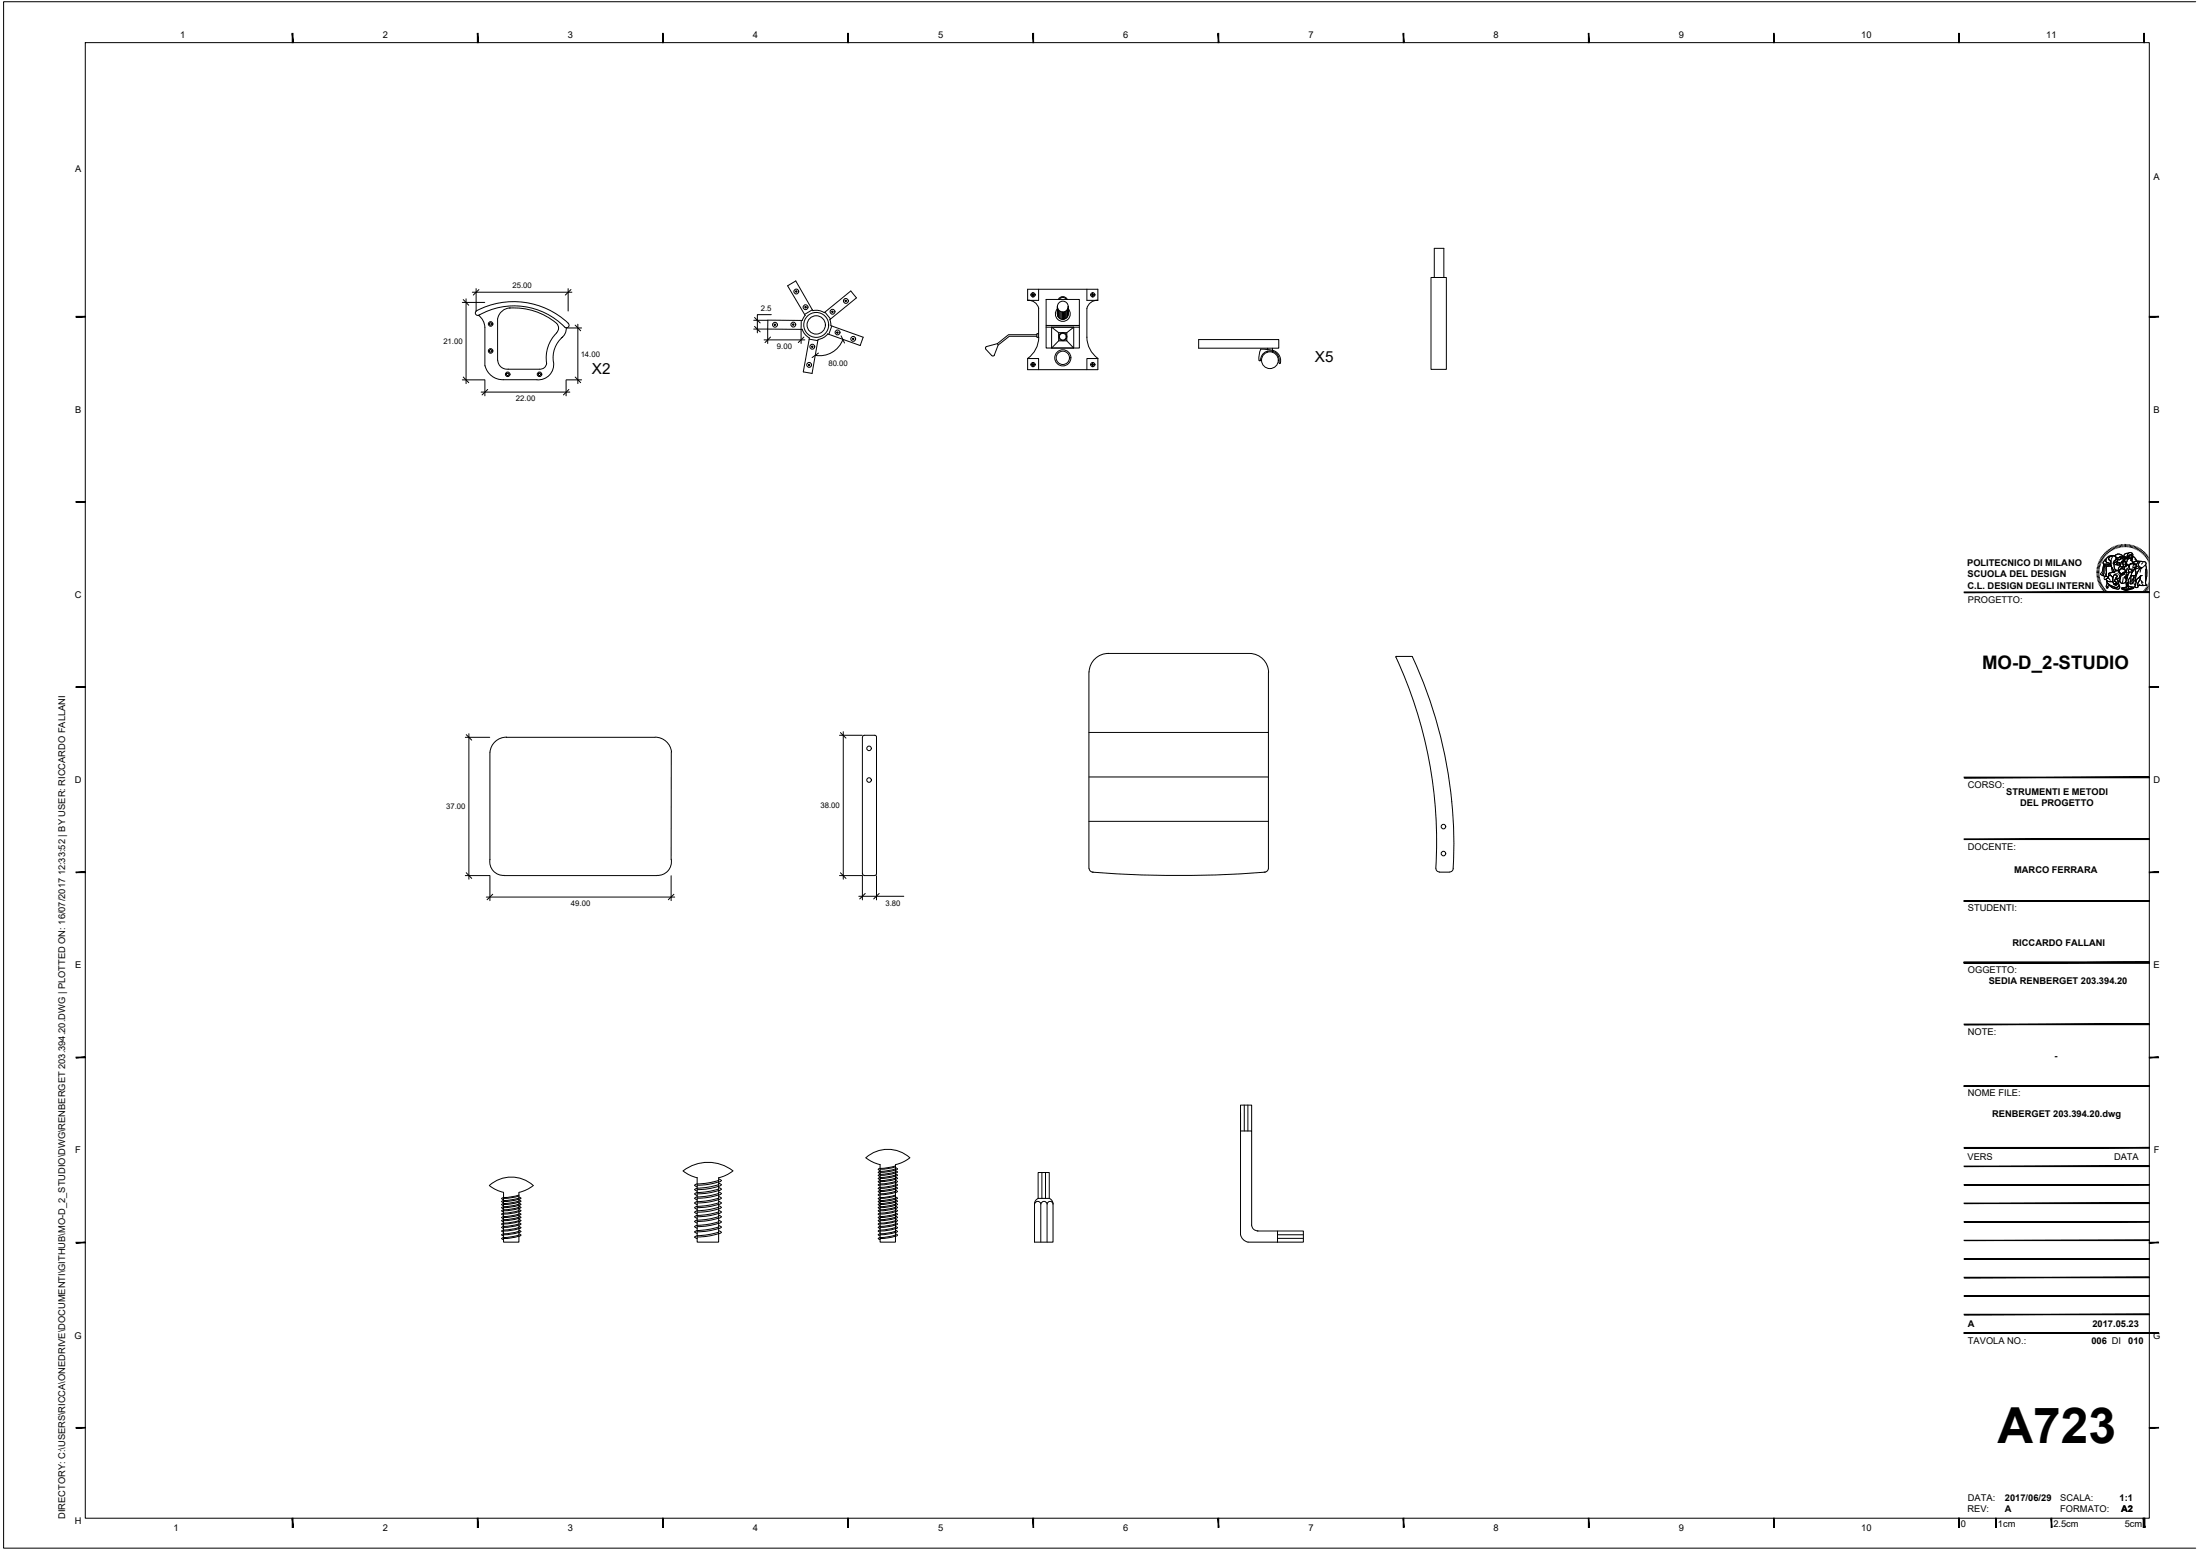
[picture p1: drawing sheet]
<svg xmlns="http://www.w3.org/2000/svg" width="594mm" height="420mm" viewBox="0 0 594 420" stroke-linecap="round" stroke-linejoin="round" font-family="sans-serif">
<!-- layer: dettagli -->
<g fill="none" stroke="#000" stroke-width=".27">
<path d="M214.9 78.6l.2-.1 .1 .3-.2 .2zM278.4 79.7h.5v.5M278.9 79v.6h-.5M279 79v.6h.5M279.5 79.7h-.5v.5M280.5 78.1v3h-3M293.5 78.1v3h3v-3h-19v3h.3M294.5 79.7h.5v.5M295 79v.6h-.5M295.1 79v.6h.6M295.7 79.7h-.6v.5M386.4 74.9h4.2v24.8h-4.2z"/>
<path d="M387.3 74.9v-7.8h2.6v7.8M129.2 85.2l1.2 1.4 .5 1.8M129.3 85.2a19.2 19.2 0 0 1 23.2 3.1M129.5 85a.68 .68 0 0 1-1-.1 .68 .68 0 0 1 .1-.9 21.4 21.4 0 0 1 25 3.5 .7 .7 0 0 1-.2 .9 .7 .7 0 0 1-.9-.1M130.9 88.4v10.4M131 98.7a4.9 4.9 0 0 0 4.9 3.8M132.2 87.3l.3-.2 .3 .2v.3l-.3 .2-.3-.2zM132.2 94.6l.3-.2 .3 .2v.3l-.3 .2-.3-.2zM134.4 86.1v11.2M134.4 97.3a2.52 2.52 0 0 0 2.8 2.4M137.2 99.7h8.4M137.5 83.2a18 18 0 0 1 12.8 4.1"/>
<path d="M137.8 83.1a3.6 3.6 0 0 0-3.4 3M150.3 87.3a1.76 1.76 0 0 1 0 2.6M150.3 89.9a9.9 9.9 0 0 0-2.8 8.5l-.3 .7-.5 .4-1 .2M152 91a7.6 7.6 0 0 0-2.5 7.4 4.2 4.2 0 0 1-4.5 4.2l-9.1-.1M152.9 88.5l-.3 1.6-1 1.2M209.1 87.6l.2-.1 .1 .3-.2 .1zM214 87.5l.2-.1 .2 .4-.2 .1zM216.4 86.5l-.1 2.4M216.7 86.5l-9.4-.1v2.5h9.3l.8 1.4 1.2 .9M217.4 82.8l.4 .1-.1 .2-.2 .1zM217.4 85.1l-.8 1.4M218.4 98.5l.1-.2 .2 .4-.2 .1z"/>
<path d="M218.5 91.6l2.4 .4M218.6 91.3l-1.7 9.1 2.4 .4 1.6-9.1M219.2 93.5l.2-.1 .1 .4-.2 .1zM219.4 83.7l-2.1 1.2M219.5 83.9l-4.6-8-2.2 1.3 4.7 8M219.5 83.9l1.6-.1 1.5 .6M222.5 84.5l7.2-5.9 1.6 1.8-7.2 5.9M222.8 84.3l1.5 1.8M223.5 90.1l-1.1 1.1-1.5 .5M224.1 86.3l.3 1.6 8.7 3.2-.8 2.2-8.8-3.1M224.6 88l-.8 2.3M224.7 84.1l.1-.1 .2 .3-.3 .2z"/>
<path d="M226 89.7l.2-.1 .1 .3-.2 .1zM228.2 81.2l.2-.2 .2 .4-.3 .1zM230.3 91.4l.1-.1 .1 .4-.3-.1zM266.1 94.2l1.8 1.9h.5l.1-.3M266.4 93.6l-.3 .2 .1 .4M269.3 92.8l-3 .8M277.5 81.1a2.9 2.9 0 0 1 3 2.2M278.4 98.5h.5v.5M278.9 97.9v.5h-.5M279 97.9v.5h.5M279.5 98.5h-.5v.5M280 90.8h-7.5l-3 2.4"/>
<path d="M280 90.4h-7.7l-3 2.4 .2 .4-1 2.7M280.5 99.8v-3h-3v3h19v-3h-3v3M280.5 83.3v7.8h-.5v-1h.5M280.5 91.1a7.1 7.1 0 0 1-3 5.7M282.5 80.9h9v13.1h-9zM282.5 88.3h9M282.5 87.9h9M284 88.3h5.9v5.7h-5.9zM284 88.3l1.9 1.5M285.5 82.8v2M285.5 83.4a2.01 2.01 0 0 0 .1 2.8 2.01 2.01 0 0 0 2.8 0 2.01 2.01 0 0 0 .1-2.8M285.6 83.2v2"/>
<path d="M285.6 83.4v2M285.7 83.6v2M285.8 80.8a1.33 1.33 0 0 1 2.4 0M285.8 83.7v2M285.9 89.8h2.2v2.2h-2.2zM285.9 92l-1.9 2M286 83.9v2M286.1 80.8a1.12 1.12 0 0 1 1.8 0M286.3 84.1v2M286.5 84.2v2M286.8 84.2v2M287 84.3v2v-2v.5"/>
<path d="M287.2 84.2v2M287.4 84.2v2M287.7 84.1v2M287.9 83.9v2M288.1 92l1.8 2M288.1 83.7v2M288.2 83.6v2M288.3 83.4v2M288.4 83.2v2M288.5 82.8v2a1.46 1.46 0 0 1-1.5 1.4 1.46 1.46 0 0 1-1.5-1.4M289.9 88.3l-1.8 1.5M294.5 98.5h.5v.5"/>
<path d="M295 97.9v.5h-.5M295.1 97.9v.5h.6M295.7 98.5h-.6v.5M296.5 81.1a2.9 2.9 0 0 0-3 2.2v7.8a7.1 7.1 0 0 0 3 5.7M323.7 91.7h21.6v2.3h-21.6zM340.4 97.3l-.2 .2-.2-.2M342.3 94v.4M342.3 94.8v.3M343.6 94.6a2.63 2.63 0 0 1 2 3.6l-.2-.2a2.56 2.56 0 0 0-2-3.2 2.56 2.56 0 0 0-3 2.4M343.6 94.6l-3.1-.3-.5 1.4v1.6M343.6 94v.6M343.6 94.9v.2"/>
<path d="M136.8 101l.3-.3 .3 .3v.3l-.3 .2-.3-.2zM145.4 101l.3-.3 .3 .3v.3l-.3 .2-.3-.2zM299.1 176.4h38.3M299.4 176.4a5.2 5.2 0 0 0-5.3 5.1l-.1 53M337.5 176.4a5.2 5.2 0 0 1 5.1 5.3M377 177.2h4.3M377 177.2l-.1 .1a119.8 119.8 0 0 1 10.9 57.4l.2 .5 .7 .3 3-.1 .6-.5a117.7 117.7 0 0 0-11-57.6M136.7 199.1h40.2M136.8 199.1a4.5 4.5 0 0 0-4.5 4M176.9 199.1a4.5 4.5 0 0 1 4.4 4M236.2 198.5h-2.8l-.4 .2-.1 .4v36.9M236.2 198.5l.4 .2 .1 .4v36.9"/>
<path d="M294 197.8h48.5M342.5 181.6v52.9M132.3 203.1v29M181.3 203l-.1 29.1M294 209.8h48.5M132.3 232.1a3.7 3.7 0 0 0 3.9 4.3M136.2 236.4h41.2M181.3 232.1a3.7 3.7 0 0 1-3.9 4.3M232.9 235.8l.1 .4 .4 .2h2.8M236.7 235.9l-.1 .3-.4 .2M294 221.8h48.5M294.1 234.5l.5 .8 .6 .2"/>
<path d="M294.9 235.5a301.3 301.3 0 0 0 46.8 0M342.5 234.5l-.2 .6-.9 .4M336 298.4v7M337 298.4v7M184.5 316.2l2.1 1.3 1.7 .5v17.4h5.8v-17.4l1.7-.5 2.1-1.3M184.5 316.2a11 11 0 0 1 13.4 0M194.1 319.1a18.2 18.2 0 0 1-5.8 .9M194.1 318.7a22.2 22.2 0 0 1-6.1 1l-.4 .4M194.1 319.9a20.6 20.6 0 0 1-5.8 .9l-.7 .5M194.1 318.4l.7 .4M194.1 319.5l.7 .4M194.8 318.8l-.7 .3"/>
<path d="M194.8 319.9l-.7 .4M237.2 315.8l.5 .3M237.7 315.5l-.5 .2M237.7 316.3l-.5 .3 .5 .3M237.7 318.8l-.5 .3 .5 .3M241.8 314.5v20.9h-4.1v-20.9l-1.8-.6-2.1-1.3a8.8 8.8 0 0 1 11.9 0l-1.6 1-2.2 .9M241.8 315.1l-2.3 .5-1.8 .1M241.8 316.2l.6 .3-.4 .2-1.9 .5-2.4 .2M241.8 317l.6 .3-.4 .3-1.9 .4-2.4 .2M241.8 317.9l.6 .3-.4 .2-1.9 .5-2.4 .2M241.8 318.7l.6 .4-.4 .2-1.9 .4-2.4 .3M241.8 315.3l.6 .3"/>
<path d="M241.8 319.6l.6 .3M241.8 314.8l-2.3 .6-1.8 .1M241.8 315.6l-2.3 .6-1.8 .1M241.8 316.4l-2.3 .6-2 .1-.3 .3 .5 .3M241.8 317.3l-2.3 .5-2 .2-.3 .2 .5 .3M241.8 318.1l-2.3 .6-1.8 .1M241.8 319l-2.3 .5-2 .2-.3 .3 .5 .3M241.8 319.9l-2.3 .6-1.8 .1M242.4 315.7l-.4 .2-1.9 .5-2.4 .2M242.4 320l-.4 .2-1.9 .5-2.4 .2M281.3 316.6v7M282.3 316.6v7"/>
<path d="M335 300.4v33l.7 1.3 1.3 .7h8M338 305.4v-7h-3v7h3v25.4M136 322l-2.3-.9-1.6-1a8.9 8.9 0 0 1 11.9 0l-1.5 1-2.3 .9M136 322v13.4h4.1v-13.4M136 323.4l-.5 .3 .5 .3M136 324.2l-.5 .3 .5 .3M136 325l-.5 .3 .5 .3M136 325.8l-.5 .3 .5 .3M136 326.7l-.5 .3 .5 .3M136 327.6l-.5 .2 .5 .4M136 328.5l-.5 .3 .5 .3M136 329.4l-.5 .2 .5 .3"/>
<path d="M136 330.2l-.5 .3 .5 .4M136 331.2l-.5 .2 .5 .3M136 332.1l-.5 .3 .5 .3M136 333.2l-.5 .2 .5 .3M136 334.2l-.5 .2 .5 .4M140.1 322.9l-2.3 .6-1.8 .1M140.1 323.8l-2.3 .5-1.8 .1M140.1 326.3l-2.3 .5-1.8 .1M140.1 324.9l.6 .3-.3 .2-2 .5-2.4 .2M140.1 326.6l.6 .3-.3 .3-2 .4-2.4 .2M140.1 327.5l.6 .4-.3 .2-2 .5-2.4 .2M140.1 328.4l.6 .3-.3 .2-2 .5-2.4 .2"/>
<path d="M140.1 329.3l.6 .3-.3 .2-2 .5-2.4 .2M140.1 331.2l.6 .3-.3 .2-2 .5-2.4 .2M140.1 323.2l.6 .3-.5 .3M140.1 324l.6 .3M140.1 325.7l.6 .3-.5 .3M140.1 330.2l.6 .3M140.1 332.2l.6 .3-.3 .3-2 .4-2.4 .2M140.1 333.2l.6 .3M140.2 322.7l-1.8 .4-2.4 .3M140.2 323.5l-1.8 .4-2.4 .3M140.2 324.3l-1.8 .4-2.4 .3M140.2 325.1l-1.8 .5-2.4 .2"/>
<path d="M140.2 326l-1.8 .4-2.4 .3M140.2 326.9l-1.8 .4-2.4 .3M140.2 327.8l-1.8 .5-2.4 .2M140.2 328.7l-1.8 .4-2.4 .3M140.2 329.6l-1.8 .4-2.4 .3M140.2 330.5l-1.8 .4-2.4 .3M140.2 331.5l-1.8 .4-2.4 .2M140.2 332.5l-1.8 .4-2.4 .3M140.2 333.5l-1.8 .4-2.4 .3M140.7 324.3l-.3 .3-2 .4-2.4 .2M140.7 330.5l-.3 .3-2 .4-2.4 .2M140.7 333.5l-.3 .3-2 .4-2.4 .2"/>
<path d="M187.6 320.1l.7 .4M187.6 321.2l.7 .4M187.6 322.4l.7 .4M187.6 323.6l.7 .4M187.6 324.8l.7 .5M187.6 326.1l.7 .4M187.6 327.3l.7 .5M187.6 328.6l.7 .4M187.6 329.8l.7 .5M187.6 331.2l.7 .5M187.6 332.6l.7 .5M187.6 334l.7 .5"/>
<path d="M188.3 324.5l-.7 .3M188.3 327l-.7 .3M188.3 329.5l-.7 .3M188.3 332.3l-.7 .4M194.1 320.3a18.2 18.2 0 0 1-5.8 .9M194.1 322.6a18.2 18.2 0 0 1-5.8 1M194.1 327.6a18.2 18.2 0 0 1-5.8 .9M194.1 321.1a22.2 22.2 0 0 1-6.1 1l-.4 .3M194.1 322.2a22.2 22.2 0 0 1-6.1 1l-.4 .4M194.1 323.5a20.6 20.6 0 0 1-5.8 1M194.1 324.8a22.2 22.2 0 0 1-6.1 1l-.4 .3M194.1 326a20.6 20.6 0 0 1-5.8 .9"/>
<path d="M194.1 327.2a22.2 22.2 0 0 1-6.1 1l-.4 .4M194.1 328.5a20.6 20.6 0 0 1-5.8 1M194.1 329.9a22.2 22.2 0 0 1-6.1 1l-.4 .3M194.1 331.3a20.6 20.6 0 0 1-5.8 1M194.1 332.7a20.6 20.6 0 0 1-5.8 1l-.7 .4M194.1 320.7l.7 .4M194.1 321.9l.7 .4M194.1 323.1l.7 .4M194.1 324.4l.7 .4M194.1 325.6l.7 .4M194.1 326.9l.7 .4M194.1 328.1l.7 .5"/>
<path d="M194.1 329.5l.7 .5M194.1 330.9l.7 .5M194.1 332.3l.7 .5M194.8 321.1a12.7 12.7 0 0 1-5 1.2l-1.5 .1M194.8 323.5a13.8 13.8 0 0 1-6.5 1.3M194.8 324.8a12.7 12.7 0 0 1-5 1.2l-1.5 .1M194.8 326a13.8 13.8 0 0 1-6.5 1.3M194.8 328.6a12.7 12.7 0 0 1-5 1.2h-1.5M194.8 330a12.7 12.7 0 0 1-5 1.2h-1.5M194.8 322.3l-.7 .4M194.8 327.3l-.7 .4M194.8 331.4a12.7 12.7 0 0 1-5 1.2h-1.5"/>
<path d="M194.8 332.8a12.7 12.7 0 0 1-5 1.2h-1.5M237.2 322.7l.5 .3M237.7 320.6l-.5 .3 .5 .3M241.8 322.9l-2.3 .6-1.8 .1M241.8 323.8l-2.3 .5-1.8 .1M241.8 326.3l-2.3 .5-1.8 .1M241.8 322l-2.3 .5-1.8 .1M241.8 324.9l.6 .3-.4 .2-1.9 .5-2.4 .2M241.8 326.6l.6 .3-.4 .3-1.9 .4-2.4 .2M241.8 327.5l.6 .4-.4 .2-1.9 .5-2.4 .2M241.8 328.4l.6 .3-.4 .2-1.9 .5-2.4 .2M241.8 329.3l.6 .3-.4 .2-1.9 .5-2.4 .2"/>
<path d="M241.8 331.2l.6 .3-.4 .2-1.9 .5-2.4 .2M241.8 323.2l.6 .3-.6 .3M241.8 324l.6 .3M241.8 325.7l.6 .3-.6 .3M241.8 330.2l.6 .3M241.8 332.2l.6 .3-.4 .3-1.9 .4-2.4 .2M241.8 333.2l.6 .3M241.8 320.5l.6 .3-.4 .3-1.9 .4-2.4 .2M241.8 321.4l.6 .3-.6 .3M241.8 322.7l-2.3 .5-2 .2-.3 .3 .5 .3M241.8 323.5l-2.3 .5-2 .2-.3 .3 .5 .3M241.8 324.3l-2.3 .5-2 .2-.3 .3 .5 .3"/>
<path d="M241.8 325.1l-2.3 .6-2 .2-.3 .2 .5 .3M241.8 326l-2.3 .5-2 .2-.3 .3 .5 .3M241.8 326.9l-2.3 .5-2 .2-.3 .2 .5 .4M241.8 327.8l-2.3 .6-2 .1-.3 .3 .5 .3M241.8 328.7l-2.3 .5-2 .2-.3 .2 .5 .3M241.8 329.6l-1.7 .4-2.8 .4-.1 .1 .5 .4M241.8 330.5l-2.3 .5-2 .2-.3 .2 .5 .3M241.8 331.5l-2.3 .5-2 .2-.3 .2 .5 .3M241.8 332.5l-2.3 .5-2 .2-.3 .2 .5 .3M241.8 333.5l-2.3 .5-2 .2-.3 .2 .5 .4M241.8 320.8l-2.3 .5-2 .2-.3 .2 .5 .4M241.8 321.7l-2.3 .5-2 .2-.3 .2"/>
<path d="M242.4 324.3l-.4 .3-1.9 .4-2.4 .2M242.4 330.5l-.4 .3-1.9 .4-2.4 .2M242.4 333.5l-.4 .3-1.9 .4-2.4 .2M279.4 325.1a.87 .87 0 0 1 .8-.7 .87 .87 0 0 1 .9 .7M280.3 323.6v-7h3v7M280.3 323.6h3M280.4 323.6l-.9 .8-.1 .7v10.3h5v-10.3l-.2-.7-.9-.8M281.1 325.1v10.3M281.1 325.1a.87 .87 0 0 1 .8-.7 .87 .87 0 0 1 .9 .7M284.4 325.1a.83 .83 0 0 0-.8-.7 .83 .83 0 0 0-.8 .7l-.1 10.3M338 330.8a1.63 1.63 0 0 0 1.7 1.6M339.5 332.4h5.5v3"/>
<path d="M345 332.4h7v3h-7M345 333.4h7M345 334.4h7"/>
<circle cx="215" cy="78.7" r=".66"/>
<circle cx="279" cy="79.6" r=".57"/>
<circle cx="295.1" cy="79.6" r=".57"/>
<circle cx="132.5" cy="87.5" r=".61"/>
<circle cx="132.5" cy="94.8" r=".61"/>
<circle cx="209.3" cy="87.7" r=".66"/>
<circle cx="214.2" cy="87.7" r=".66"/>
<circle cx="217.5" cy="83" r=".66"/>
<circle cx="218.5" cy="98.5" r=".66"/>
<circle cx="219.4" cy="93.6" r=".66"/>
<circle cx="220.4" cy="87.7" r="3.4"/>
<circle cx="220.4" cy="87.7" r="2.48"/>
<circle cx="224.8" cy="84.2" r=".66"/>
<circle cx="226.2" cy="89.8" r=".66"/>
<circle cx="228.4" cy="81.3" r=".66"/>
<circle cx="230.4" cy="91.5" r=".66"/>
<circle cx="279" cy="98.4" r=".57"/>
<circle cx="287" cy="96.6" r="2.18"/>
<circle cx="287" cy="96.6" r="1.8"/>
<circle cx="287" cy="82.8" r="1.46"/>
<circle cx="287" cy="90.9" r="1.08"/>
<circle cx="287" cy="90.9" r=".91"/>
<circle cx="295.1" cy="98.4" r=".57"/>
<circle cx="342.9" cy="97.3" r="2.27"/>
<circle cx="137.1" cy="101.1" r=".61"/>
<circle cx="145.7" cy="101.1" r=".61"/>
<circle cx="234.7" cy="202.1" r=".61"/>
<circle cx="234.7" cy="210.6" r=".61"/>
<circle cx="389.8" cy="230.5" r=".61"/>
<circle cx="389.8" cy="223.2" r=".61"/>
</g>
<!-- layer: quote -->
<g fill="none" stroke="#000" stroke-width=".27">
<path d="M592.9 .5h-591.9v417.5h591.9M127.6 78.9h26.8M128.6 77.9v6.1M153.4 77.9v6.1M124.8 81.7h6.1M125.9 80.7v22.9M153 88.6h4.1M156 87.5v16.1M203.5 88.9h3.8M203.5 86.5h3.8M206.3 91.8h11M207.3 88.9v3.9"/>
<path d="M208.3 85h-3.8v4.9M216.3 89v3.8M227.6 91.6a6.7 6.7 0 0 1-7.4 4.3M124.8 102.6h6.1M129.9 105.9h24M130.9 102.6v4.3M152.9 102.6v4.3M153 102.6h4.1M125.6 199.1h6.6M126.6 198.1v39.3M226.7 198.5h6.1M227.7 197.6v39.8"/>
<path d="M125.6 236.4h6.6M132.3 236.5v6.7M181.2 236.5v6.7M226.7 236.4h6.1M232.9 236.5v6.5M236.7 236.5v6.5M131.3 242.2h50.9M231.9 242h12.2"/>
</g>
<!-- layer: 0 -->
<g fill="none" stroke="#000" stroke-width=".27">
<path d="M129.3 78.2l-1.5 1.5M154.2 78.2l-1.5 1.5M125.1 80.9l1.5 1.5M155.3 87.8l1.5 1.5M203.8 88.1l1.5 1.5M203.8 85.7l1.5 1.5M208.1 91l-1.5 1.5M217.1 91l-1.5 1.5M221 95.3l-1.7 1.3M227.1 90.7l.9 1.9M125.1 101.8l1.5 1.5M131.7 105.2l-1.5 1.4"/>
<path d="M153.6 105.2l-1.5 1.4M155.3 101.8l1.5 1.5M125.9 198.4l1.5 1.5M226.9 197.8l1.5 1.5M125.9 235.7l1.5 1.5M226.9 235.7l1.5 1.5M133.1 241.5l-1.6 1.5M182 241.5l-1.5 1.5M233.6 241.3l-1.4 1.4M237.4 241.3l-1.5 1.4"/>
</g>
<!-- layer: G-ANNO-LOGO -->
<g fill="none" stroke="#000" stroke-width=".27">
<path d="M566.2 154.3h.6M566.2 154.6h.6M566.2 153.9l.7 .1M566.3 153.5l.6 .1M566.3 153.2l.7 .1M566.4 152.9l.7 .1M566.5 152.5l.6 .2M566.6 152.1l.6 .3M566.7 151.8l.7 .3M566.8 151.5l.7 .3M566.8 154.9l-.6 .1M566.9 155.3h-.7"/>
<path d="M566.9 155.6l-.6 .1M567 155.9l-.7 .1M567 151.2l.6 .3M567 156.3l-.6 .1M567.1 156.5l-.6 .2M567.2 150.9l.6 .3M567.2 156.8l-.7 .3M567.3 157.2l-.6 .2M567.4 150.5l.5 .4M567.4 157.5l-.6 .2M567.6 150.2l.5 .5M567.6 157.8l-.6 .3"/>
<path d="M567.7 158l-.6 .4M567.8 150l.5 .4M567.9 158.3l-.6 .4M568 149.7l.5 .4M568 152.3l1 .1a.61 .61 0 0 0 1-.2l.1 .6h-.4a1.55 1.55 0 0 1-1.7-.4zM568.1 152.2v.5M568.1 158.6l-.6 .4M568.2 152.7l-.2 .5-.1 1.4-.4 .7 .4 .1M568.2 149.4l.5 .5M568.3 158.9l-.6 .4M568.3 151.3l.4-.3v.3a.81 .81 0 0 0 .9 .8l.2 .2a.77 .77 0 0 1-1.1 0l-.5 .1a.52 .52 0 0 1-.3-.5 .52 .52 0 0 1 .3-.5zM568.5 149.2l.5 .4"/>
<path d="M568.5 159.1l-.6 .5M568.5 152.8l.5 .1-.3 .4v2.4l-.8-.3 .3-.9a1.76 1.76 0 0 1 .3-1.7zM568.5 152.8v.1a2.12 2.12 0 0 0-.3 2l-.1 .1a.43 .43 0 0 0 0 .6 .43 .43 0 0 0 .5 .1M568.7 151h-.1a.74 .74 0 0 0-.6 .6 .74 .74 0 0 0 .3 .8h.7a.54 .54 0 0 0 .9-.2M568.7 159.4l-.5 .4M568.7 150.8l.4-.3a1.8 1.8 0 0 1 1.6-.4h-.2a.96 .96 0 0 0-1.1 .9l.3 .4h.3v.8l-.4-.1a.8 .8 0 0 1-.9-.8zM568.7 156.4v.1a1.3 1.3 0 0 0 1.8 .4M568.7 148.9l.5 .5M568.9 156.7l.7 .4 .9-.2 .1 .5 .3 .2v.3l.2-.2 .3 .3-.2-.5 .4 .4-.2-.4 .4 .1-.8-.6 .3-.7a.61 .61 0 0 1 .6 .7l.2 .4a.88 .88 0 0 1-.3 1.2 .88 .88 0 0 1-1.2-.2l-.7-.3-.9-.7zM568.9 156.8l.1 .9a.62 .62 0 0 0-.3 .6 .62 .62 0 0 0 .5 .5l-.1-.5 .4-.2 .3 .1a2.34 2.34 0 0 0 2.5 .7l.1-.5-.2-.4M568.9 152.9l1.2-.1 .1 .3a1.21 1.21 0 0 1 .4 1.3l-.3 .2a.62 .62 0 0 0-.7 .1 .62 .62 0 0 0-.2 .6l.2 .1-.4 .5-.4-.2-.1-.5 .1-.7-.1-1.2zM568.9 152.9l-.2 .4v2.3"/>
<path d="M568.9 159.6l-.5 .5M569 157.4l1.6 1a1.01 1.01 0 0 0 1.6-.4 .64 .64 0 0 1 .1 1 .64 .64 0 0 1-1 0l-.9-.3-.8-.6-.5 .3 .1 .3a.41 .41 0 0 1-.5-.2 .41 .41 0 0 1 .1-.5zM569 148.7l.4 .5M569 157.4l.9 .7 1.7 .7M569.1 159.8l-.4 .5M569.2 155.9a.49 .49 0 0 0-.7-.2 .49 .49 0 0 0 0 .8 .73 .73 0 0 1 .7-.4 .73 .73 0 0 1 .6 .6h.1M569.3 148.5l.4 .5M569.4 154.9l1.2-.5 .3 .2 .3-.5h.2a.98 .98 0 0 1 1.2 .8 1.02 1.02 0 0 1-.2 1 1.02 1.02 0 0 1-1.1 .3l.2-.3a.44 .44 0 0 0 0-.7 .44 .44 0 0 0-.7 .1l-.3 .6-.7-.7-.4 .1zM569.4 155.5l.5-.2a1.21 1.21 0 0 1 .6 1.6 1.18 1.18 0 0 1-1.8-.6l.7-.2-.1-.3zM569.6 148.3l.3 .5M569.8 150.3l.4-.1a.77 .77 0 0 1 1.2 .2 .77 .77 0 0 1-.5 1.1l-.2 .6 .2 1.2 .3 .5 .4 .3-.5 .2a.3 .3 0 0 1-.5 .1 .3 .3 0 0 1 .1-.5l-.6-1.1-.1-1.3a.63 .63 0 0 1-.6-.5 .63 .63 0 0 1 .4-.7zM569.8 155.2l.7 .7"/>
<path d="M569.8 155.3l-.5 .4 .1 .4M569.9 148.1l.3 .6M570.1 152.8l-1.9-.1a.5 .5 0 0 0-.4 .8l-.1 .7-.5 .8 .3 .3M570.2 153.2l.2 1.3M570.2 147.9l.3 .6M570.4 150.4l-.4 1 .2 1.7a1.21 1.21 0 0 1 .4 1.3l.3 .2 .3-.5h.4l-.5-.4-.2-.9a1.51 1.51 0 0 1 .5-1.9 .99 .99 0 0 0-1.4-.8l-.4 .1a1.05 1.05 0 0 0-.7 1.7l1.1 .3M570.5 147.7l.3 .6M570.6 154.4l-.3 .2a.62 .62 0 0 0-.7 .1 .62 .62 0 0 0-.2 .6l.2 .1M570.7 150.1h-.2a.96 .96 0 0 0-1.1 .9l.3 .4h.3M570.8 155.3a.48 .48 0 0 1 .8 0 .48 .48 0 0 1-.2 .7l-.4 1 .8 .6-.4-.1 .2 .4-.4-.4 .1 .5-.2-.3-.2 .2v-.3l-.3-.4-.1-1zM570.8 155.3a.51 .51 0 0 1 .9 .1v.3l-.3 .2-.4 1 .8 .7-.4-.1 .2 .4-.4-.4 .1 .5-.2-.3-.2 .2v-.3l-.3-.4-.1-1zM570.8 147.6l.3 .6"/>
<path d="M570.9 151.9l1-.2 .1 .2-.4 .2 .2 .4a.64 .64 0 0 1-.9-.6zM570.9 151.4l1-.4-.2 .6-1 .5zM571 151.9a.58 .58 0 0 0 .8 .6M571.1 150.2l.1-.3a1.22 1.22 0 0 1 2 .3l-.2 .3a.7 .7 0 0 0-1 .2l-.6-.2M571.2 147.4l.2 .7M571.2 149.9l.6-.3h.6l.6 .4a.24 .24 0 0 1 .2 .4 .24 .24 0 0 1-.4 0l-.2-.2-.5 .5h-.3a.56 .56 0 0 1-.6-.8zM571.4 150.5l.7 .2 .5-.5 .3 .2-.2 .6-.4 .2-.4-.2-.6 .2zM571.5 147.4l.2 .6M571.6 152.1l.2-.2 .8 .1-.3 .1a.38 .38 0 0 1-.4 .5 .38 .38 0 0 1-.3-.5zM571.6 154.1a1.6 1.6 0 0 1 1.1 1.2l-.1 .5-.3 .2M571.7 156.4l.4 1a.82 .82 0 0 1 0 .9 .82 .82 0 0 1-.9 .3M571.8 151.6l.2 .3"/>
<path d="M571.8 154.9l-.8 .2M571.8 151.4l-.1 .2-1 .5M571.8 147.2l.2 .7M571.9 151l-.4 .6M572.1 151.9a.32 .32 0 0 0-.4 .3 .32 .32 0 0 0 .4 .4 .32 .32 0 0 0 .2-.5l.3-.1-.7 .1M572.1 155.1a.7 .7 0 0 1 .2 .9 .7 .7 0 0 1-1 .2M572.2 154.3l.1-.3a1.01 1.01 0 0 1 1-.4 1.01 1.01 0 0 1 .7 .9h-.4l-1 .4 .6 .4 .5-.3 .4-.7-.8-.7h-.6l-.5 .7-.2-.1v-.5l.5-.8 .2 .2h1.1l.5-.4v-.3l.6 .2-.1 .4 .3 .5-.3 .6 .2 .5-.4 .6-.5 .2-.1 .4-.3 .1 .3 .3 .2-.1-.1 .4 .2-.2-.2 1.1-1.1 .2-.8-.8 .4-.8 .1-.8M572.2 154l.6-.5 1 .4 .3 .6-.8 .2a.48 .48 0 0 1-.5 .3 .48 .48 0 0 1-.5-.4zM572.2 147.2l.1 .6M572.2 156.9l.8 .7M572.4 151h.1M572.5 150.6l.1 .1"/>
<path d="M572.5 156.3l.1 .9M572.5 152.9l-.4 .6-.1 .7M572.5 147.1l.1 .6M572.6 150.6l-.1 .1M572.6 154.9l1.1-.4a.64 .64 0 0 1-.8 .7zM572.6 155.7l-.2 .9-.4 .5M572.9 150.8l.8-.1a.23 .23 0 0 1 .2 .3 .23 .23 0 0 1-.3 .1zM572.9 151.6l.8-.2 .3 .2 .3 .6a.28 .28 0 0 1 .1 .4 .28 .28 0 0 1-.4 .1v-.7a.47 .47 0 0 0-.6-.5 .47 .47 0 0 0-.1 .8 .48 .48 0 0 1-.1 .8 .48 .48 0 0 1-.7-.4zM572.9 150.5l-.2 .5-.4 .2-.4-.2-.6 .2M572.9 147l.1 .7M573 158.8l2-.5 1.2 .3-2.1 .6zM573 158.8l1.1 .4v.3l-1.1-.4z"/>
<path d="M573.2 151.6l.3-.1 .4 .2 .1 .8a.5 .5 0 0 1-.1 .5 .5 .5 0 0 1-.6 .1zM573.2 147l.1 .7M573.3 156l-.3 1.6 1-.2M573.3 150.6a.39 .39 0 0 1 .6-.3 .39 .39 0 0 1 .1 .6h-.1M573.3 155.1h.1M573.4 150.3h.4l.4 .3v.2l-.3 .1-.1-.3h-.5zM573.4 154.7l.2 .1M573.4 155h.1M573.5 154.8h-.1M573.5 151.8h.1M573.6 151.8l-.2 .1M573.6 147v.7"/>
<path d="M573.7 155.9l.2 .1 .2-.6 .5-.2-.4 1.3v-.4l-.2 .1zM573.7 150.7l-.5-.1-.3 .2h.2a.37 .37 0 0 0 .5 .3 .37 .37 0 0 0 .2-.4l-.1-.1v.2M573.7 153.1v.7M573.8 154.5l-.1 .2a.53 .53 0 0 1-.4 .4 .53 .53 0 0 1-.5-.1l-.1 .1-.7-.5M573.8 151.6l.2 .3-.1 .1M573.9 151.8a.44 .44 0 0 0-.7-.2 .44 .44 0 0 0 .1 .7 .47 .47 0 0 1 0 .7 .47 .47 0 0 1-.7 0 .47 .47 0 0 1 .1-.7 .86 .86 0 0 1 1-.9l.6 1a.24 .24 0 0 1 .1 .3 .24 .24 0 0 1-.3 .1 .24 .24 0 0 1-.1-.3M574 147v.7M574 152.1l-.2 .1M574 151.9l.1 .3a.38 .38 0 0 1-.3 .4 .38 .38 0 0 1-.4-.2h-.1M574 152.8l-.3 .3h-.4M574.1 159.2l2.1-.6v.3l-2.1 .6zM574.1 159.2v.3"/>
<path d="M574.2 150.8l.1-.1 .1 .3-.2 1M574.2 155.3h.1M574.2 156v.5l.1-.2M574.3 150.4l.1 .4M574.3 152.4l-.1-.5 .2-.9-.4-.5a.52 .52 0 0 1-.5-.6 .52 .52 0 0 1 .7-.4l.5-.1-.3 .7 .1 .9 .3-.5a.38 .38 0 0 0 .3 .4 .38 .38 0 0 0 .4-.2l-.1 .6h.2a.47 .47 0 0 1 .3 .5 .47 .47 0 0 1-.5 .4l-.5 .4M574.3 147v.7M574.4 155.7l-.1 .2-.1-.2M574.4 153.4l-.2 1.3M574.4 152.6l.4 .2M574.4 157.4h.2l.2 1.1-.3-.6-.3 .6zM574.5 154.6h-.1a.5 .5 0 0 0-.2 .8M574.6 155.2l-.5 .2-.2 .6-.2-.1 .3 .3 .2-.1"/>
<path d="M574.6 153.5l-.4 .8M574.7 149.4a.8 .8 0 0 0-1.1 .8M574.7 147l-.1 .7M574.8 150.5a.36 .36 0 0 0 .3 .4 .36 .36 0 0 0 .4-.2M574.8 149.3a.76 .76 0 0 1 .8 .1 .76 .76 0 0 1 .3 .8l-.2 .9-.2 .3 .3-1.2-.2-.5-.2 .1a.93 .93 0 0 0-.7 1.2l-.3-.9zM574.9 152.5h.1a1.3 1.3 0 0 1 2 .2v.2a1.23 1.23 0 0 1-1.5 1 1.1 1.1 0 0 1-.6-1.4zM574.9 150.2h.3M575 149.9l.6-.2 .2 .5-.3 .5a.45 .45 0 0 1-.6 0 .45 .45 0 0 1 0-.7zM575 154.5l.8-.1-.4 1.1-.7 1.2v.7h-.3l-.2 .6-.2-1zM575 154.6l-.4 .5-.6 1.9 .2 1-.1 .9 .4-1 .3 .9-.2-1.4-.4 .6M575 150.7h.1M575 153.5l-.2 .5 .1 .6 .9-.2 .5-.6"/>
<path d="M575 147.1l-.1 .6M575.1 150.2v.1M575.1 150.5l.1 .1M575.4 150.4l.2 .1M575.4 147.2l-.2 .6M575.5 155.5l.7-.1-.2 .9a.84 .84 0 0 0-.1 1.2l-.2 .1-.6-.1zM575.5 150.4l-.1 .1M575.6 151.2l.4 .6M575.7 153.7h.1M575.7 152.1l1.1-.5h.8l-.6 .9zM575.7 147.2l-.1 .7M575.8 154.4l-.4 1.1-.7 1.2-.1 .8"/>
<path d="M575.9 153.6l-.3 .1M575.9 150.2l.6 .4 .6 .9-.4 .1a.63 .63 0 0 1-.8 .1 .63 .63 0 0 1-.2-.8zM575.9 150.2l.6 .4 .3 .6M575.9 153.9v.1M576.1 147.3l-.2 .7M576.2 158.6v.3l-2.1 .6-1.1-.4v-.3l1.1 .4 2.1-.6-1.2-.3-2 .5M576.4 153.6l.3-.1v.5a1.3 1.3 0 0 1-.3 1.4l-1 .1 .4-1.1zM576.4 147.4l-.2 .7M576.5 151.1l.5 .4M576.5 153.3l-.1 .4M576.5 152.3l.3 .1 .2 .3M576.6 155.4h-.1a.88 .88 0 0 0-1 .2 .88 .88 0 0 0-.1 1l-.3 .9 .1 .1h.5a.23 .23 0 0 0 .2-.2 .23 .23 0 0 0-.2-.2l.5-1.8"/>
<path d="M576.6 156.8l-.1 .2 .3 .1M576.7 153.5v1.4l-.2 .9a1.69 1.69 0 0 0 .1 2.2M576.7 147.6l-.2 .6M576.9 156.5l1.2-1-.3 1-.6 1.2 .2 .8-.8 .2-.1-.4zM577 152.5a1.07 1.07 0 0 1 1.7-.8 .56 .56 0 0 1 .7 .2 .56 .56 0 0 1-.2 .8 1.18 1.18 0 0 1-2.1 .2l-.1-.2M577 152.7l-.6 .8a.74 .74 0 0 1-1.3 .1 .75 .75 0 0 1 0-1 .75 .75 0 0 1 1.1-.1l-.2 .3a.26 .26 0 0 0-.1 .4 .26 .26 0 0 0 .4 0 .65 .65 0 0 0 .2-.8 .65 .65 0 0 0-.9-.3l-.7 .5v.4M577 154.3v.5M577.1 147.7l-.3 .6M577.4 147.9l-.3 .6M577.5 153.5h-.9M577.5 157.7l.6 .4M577.7 148l-.4 .6"/>
<path d="M577.7 151.6h-.8l-1.2 .5M577.9 156.5l.8 .9M577.9 153.4l-1 1.8-.4 1.7 1.5-1.4 .5-.1M578 151.6l.7 .2a.51 .51 0 0 1 .6 0 .51 .51 0 0 1 .1 .6l.2 .8a9.9 9.9 0 0 1-.2 4.2l.3 .6-2 .1a.4 .4 0 0 1-.6-.2 .4 .4 0 0 1 .3-.5l.7-1.9-1.6 1.4a6 6 0 0 1 1.5-3.4l.4-.2a.94 .94 0 0 1-.9-.7 .94 .94 0 0 1 .5-1zM578 151.6a.92 .92 0 0 0-.5 1 .92 .92 0 0 0 .9 .7M578 148.2l-.4 .6M578.1 155.5l-.3 1-.6 1.2 .2 .8-.8 .2-.1-.4 .5-1.8M578.1 153.5l-.2 1M578.3 156.9l.2 .9 .5 .3M578.3 148.4l-.4 .6M578.4 159.9l.4 .5M578.6 148.6l-.5 .6"/>
<path d="M578.6 152l-.3 .3M578.6 159.7l.5 .5M578.9 148.9l-.5 .5M578.9 159.5l.4 .5M579.1 159.3l.5 .4M579.1 149.1l-.4 .5M579.3 159l.5 .4M579.3 153.6l.1 3.3M579.4 152.5a9.2 9.2 0 0 1 0 5l.3 .5h-2.5M579.4 149.4l-.5 .4M579.5 158.8l.5 .3M579.6 149.6l-.5 .5"/>
<path d="M579.7 158.5l.5 .3M579.8 149.9l-.5 .4M579.8 158.2l.6 .3M580 157.9l.6 .3M580.1 150.2l-.6 .4M580.1 157.6l.7 .3M580.3 150.5l-.6 .3M580.3 157.4l.6 .2M580.4 157l.6 .3M580.4 150.8l-.6 .3M580.5 156.7l.7 .2M580.6 151.1l-.6 .3"/>
<path d="M580.6 156.4l.6 .2M580.6 156.1l.7 .1M580.7 155.8l.7 .1M580.8 151.4l-.6 .3M580.8 155.4l.6 .1M580.8 155.1l.6 .1M580.8 154.9h.7M580.9 151.8l-.6 .2M581 152.1l-.6 .2M581.2 152.4l-.7 .2M581.2 152.8l-.6 .2M581.3 153.1l-.6 .1"/>
<path d="M581.4 153.5l-.7 .1M581.4 153.8l-.6 .1M581.5 154.5l-.7 .1M581.5 154.2h-.7M569.4 160l-.4 .6M569.6 160.2l-.3 .6M569.9 160.4l-.4 .6M570.2 160.6l-.4 .6M570.5 160.8l-.4 .6M570.7 160.9l-.3 .6M571 161l-.2 .7M571.4 161.2l-.3 .6"/>
<path d="M571.7 161.3l-.2 .6M572 161.4l-.2 .6M572.3 161.5l-.2 .6M572.6 161.5l-.1 .7M572.9 161.6v.6M573.2 161.6v.7M573.6 161.6l-.1 .7M573.9 161.6v.7M574.2 161.6l.1 .7M574.5 161.6l.1 .7M574.9 161.5l.1 .7M575.2 161.5l.1 .6"/>
<path d="M575.5 161.4l.2 .7M575.8 161.3l.2 .7M576.1 161.2l.3 .7M576.5 161.1l.2 .7M576.7 161l.3 .6M577 160.9l.3 .6M577.3 160.7l.3 .6M577.6 160.5l.4 .6M577.8 160.4l.5 .5M578.1 160.1l.4 .6"/>
</g>
<!-- layer: G-ANNO-TTLB -->
<g fill="#fff" stroke="#fff" stroke-width=".27">
<path d="M555.4 159.9l30.7 4.4-5.7-4.4zM555.4 159.9l30.7 4.4h-30.7z"/>
<path d="M580.4 145.4h5.7l-5.7 14.5zM586.1 145.4l-5.7 14.5 5.7 4.4z"/>
</g>
<path d="M555.4 159.9h25v-14.5h5.7v18.9h-30.7z" fill="none" stroke="#fff" stroke-width=".27"/>
<g fill="#000" stroke="#000" stroke-width=".27">
<path d="M78.9 9l.2 2.5v-2.5zM78.9 9l.2 2.5h-.2z"/>
<path d="M128.9 9l.2 2.5v-2.5zM128.9 9l.2 2.5h-.2z"/>
<path d="M178.9 9l.2 2.5v-2.5zM178.9 9l.2 2.5h-.2z"/>
<path d="M228.9 9l.2 2.5v-2.5zM228.9 9l.2 2.5h-.2z"/>
<path d="M278.9 9l.2 2.5v-2.5zM278.9 9l.2 2.5h-.2z"/>
<path d="M328.9 9l.2 2.5v-2.5zM328.9 9l.2 2.5h-.2z"/>
<path d="M378.9 9l.2 2.5v-2.5zM378.9 9l.2 2.5h-.2z"/>
<path d="M428.9 9l.2 2.5v-2.5zM428.9 9l.2 2.5h-.2z"/>
<path d="M478.9 9l.2 2.5v-2.5zM478.9 9l.2 2.5h-.2z"/>
<path d="M528.9 9l.2 2.5v-2.5zM528.9 9l.2 2.5h-.2z"/>
<path d="M578.9 9l.2 2.5v-2.5zM578.9 9l.2 2.5h-.2z"/>
<path d="M20.5 85.6h2.5v-.2zM20.5 85.4h2.5l-2.5 .2z"/>
<path d="M580.4 85.6h2.5v-.2zM580.4 85.4h2.5l-2.5 .2z"/>
<path d="M20.5 135.6h2.5v-.2zM20.5 135.4h2.5l-2.5 .2z"/>
<path d="M580.4 135.6h2.5v-.2zM580.4 135.4h2.5l-2.5 .2z"/>
<path d="M530.4 160h50v-.1zM530.4 159.9h50l-50 .1z"/>
<path d="M20.5 185.6h2.5v-.2zM20.5 185.4h2.5l-2.5 .2z"/>
<path d="M580.4 185.6h2.5v-.2zM580.4 185.4h2.5l-2.5 .2z"/>
<path d="M530.4 210h50v-.2zM530.4 209.8h50l-50 .2z"/>
<path d="M20.5 235.6h2.5v-.1zM20.5 235.5h2.5l-2.5 .1z"/>
<path d="M530.4 226.7h50v-.2zM530.4 226.5h50l-50 .2z"/>
<path d="M580.4 235.6h2.5v-.1zM580.4 235.5h2.5l-2.5 .1z"/>
<path d="M530.4 243.2v.2l50-.2zM530.4 243.4l50-.2v.2z"/>
<path d="M530.4 259.8v.2l50-.2zM530.4 260l50-.2v.2z"/>
<path d="M530.4 259.8v.2l50-.2zM530.4 260l50-.2v.2z"/>
<path d="M530.4 259.8v.2l50-.2zM530.4 260l50-.2v.2z"/>
<path d="M530.4 259.8v.2l50-.2zM530.4 260l50-.2v.2z"/>
<path d="M530.4 243.4h50v-.2zM530.4 243.2h50l-50 .2z"/>
<path d="M530.4 276.5v.2l50-.2zM530.4 276.7l50-.2v.2z"/>
<path d="M20.5 285.6h2.5v-.1zM20.5 285.5h2.5l-2.5 .1z"/>
<path d="M530.4 293.2v.2l50-.2zM530.4 293.4l50-.2v.2z"/>
<path d="M530.4 293.2v.2l50-.2zM530.4 293.4l50-.2v.2z"/>
<path d="M580.4 285.6h2.5v-.1zM580.4 285.5h2.5l-2.5 .1z"/>
<path d="M530.4 319.9h50zM530.4 320l50-.1z"/>
<path d="M530.4 314.9h50zM530.4 315l50-.1z"/>
<path d="M530.4 309.8v.2l50-.2zM530.4 310l50-.2v.2z"/>
<path d="M20.5 335.6h2.5v-.2zM20.5 335.4h2.5l-2.5 .2z"/>
<path d="M530.4 339.9h50zM530.4 340l50-.1z"/>
<path d="M530.4 334.9h50zM530.4 335l50-.1z"/>
<path d="M530.4 329.9h50zM530.4 330l50-.1z"/>
<path d="M530.4 324.9h50zM530.4 325l50-.1z"/>
<path d="M580.4 335.6h2.5v-.2zM580.4 335.4h2.5l-2.5 .2z"/>
<path d="M530.4 359.8v.2l50-.2zM530.4 360l50-.2v.2z"/>
<path d="M530.4 359.8v.2l50-.2zM530.4 360l50-.2v.2z"/>
<path d="M530.4 354.9h50zM530.4 355l50-.1z"/>
<path d="M530.4 349.9h50zM530.4 350l50-.1z"/>
<path d="M530.4 344.9h50zM530.4 345l50-.1z"/>
<path d="M580.4 360h2.5v-.2zM580.4 359.8h2.5l-2.5 .2z"/>
<path d="M580.4 360h2.5v-.2zM580.4 359.8h2.5l-2.5 .2z"/>
<path d="M20.5 385.6h2.5v-.2zM20.5 385.4h2.5l-2.5 .2z"/>
<path d="M580.4 385.6h2.5v-.2zM580.4 385.4h2.5l-2.5 .2z"/>
<path d="M78.9 410l.2 2.5v-2.5zM78.9 410l.2 2.5h-.2z"/>
<path d="M128.9 410l.2 2.5v-2.5zM128.9 410l.2 2.5h-.2z"/>
<path d="M178.9 410l.2 2.5v-2.5zM178.9 410l.2 2.5h-.2z"/>
<path d="M228.9 410l.2 2.5v-2.5zM228.9 410l.2 2.5h-.2z"/>
<path d="M278.9 410l.2 2.5v-2.5zM278.9 410l.2 2.5h-.2z"/>
<path d="M328.9 410l.2 2.5v-2.5zM328.9 410l.2 2.5h-.2z"/>
<path d="M378.9 410l.2 2.5v-2.5zM378.9 410l.2 2.5h-.2z"/>
<path d="M428.9 410l.2 2.5v-2.5zM428.9 410l.2 2.5h-.2z"/>
<path d="M478.9 410l.2 2.5v-2.5zM478.9 410l.2 2.5h-.2z"/>
<path d="M528.9 410v2.5h.2zM528.9 410h.2v2.5z"/>
<path d="M528.9 410l.2 2.5v-2.5zM528.9 410l.2 2.5h-.2z"/>
<path d="M538.9 410l.2 2.5v-2.5zM538.9 410l.2 2.5h-.2z"/>
<path d="M553.9 410l.2 2.5v-2.5zM553.9 410l.2 2.5h-.2z"/>
<path d="M578.9 410l.2 2.5v-2.5zM578.9 410l.2 2.5h-.2z"/>
<path d="M578.7 410l.5 2.5v-2.5zM578.7 410l.5 2.5h-.5z"/>
</g>
<path d="M23 11.5h557.4v398.5h-557.4z" fill="none" stroke="#000" stroke-width=".27"/>
<text font-size="13.4" x="539.4" y="389.7">A723</text>
<text font-size="5" x="535.2" y="180.7">MO-D_2-STUDIO</text>
<g font-size="4.1">
<text x="159.9" y="101">X2</text>
<text x="355.1" y="97.7">X5</text>
</g>
<g font-size="2.5">
<text x="48.7" y="10.4">1</text>
<text x="103.3" y="10.4">2</text>
<text x="153.3" y="10.4">3</text>
<text x="203.3" y="10.4">4</text>
<text x="253.3" y="10.4">5</text>
<text x="303.3" y="10.4">6</text>
<text x="353.3" y="10.4">7</text>
<text x="403.3" y="10.4">8</text>
<text x="453.3" y="10.4">9</text>
<text x="502.6" y="10.4">10</text>
<text x="552.6" y="10.4">11</text>
<text x="20.3" y="46.4">A</text>
<text x="581.5" y="48.7">A</text>
<text x="20.3" y="111.4">B</text>
<text x="581.5" y="111.4">B</text>
<text x="531.2" y="152.9">POLITECNICO DI MILANO</text>
<text x="531.3" y="155.9">SCUOLA DEL DESIGN</text>
<text x="20.2" y="161.4">C</text>
<text x="531.3" y="158.9">C.L. DESIGN DEGLI INTERNI</text>
<text x="581.5" y="161.4">C</text>
<text x="531.4" y="162.7">PROGETTO:</text>
<text x="20.2" y="211.4">D</text>
<text x="531.4" y="212.7">CORSO:</text>
<text x="541.7" y="214.6">STRUMENTI E METODI</text>
<text x="581.5" y="211.4">D</text>
<text x="545.5" y="217.7">DEL PROGETTO</text>
<text x="531.4" y="229.4">DOCENTE:</text>
<text x="543.9" y="235.8">MARCO FERRARA</text>
<text x="531.4" y="246">STUDENTI:</text>
<text x="543.5" y="255.4">RICCARDO FALLANI</text>
<text x="20.3" y="261.4">E</text>
<text x="531.4" y="262.7">OGGETTO:</text>
<text x="581.5" y="261.4">E</text>
<text x="537" y="265.7">SEDIA RENBERGET 203.394.20</text>
<text x="531.4" y="279.4">NOTE:</text>
<text x="554.8" y="285.8">-</text>
<text x="531.4" y="296.1">NOME FILE:</text>
<text x="538" y="301.8">RENBERGET 203.394.20.dwg</text>
<text x="20.3" y="311.4">F</text>
<text x="581.6" y="311.4">F</text>
<text x="531.3" y="313.4">VERS</text>
<text x="570.9" y="313.4">DATA</text>
<text x="531.4" y="358.4">A</text>
<text x="565" y="358.4">2017.05.23</text>
<text x="20.1" y="361.4">G</text>
<text x="531.4" y="362.8">TAVOLA NO.:</text>
<text x="564.8" y="362.8">006 DI</text>
<text x="574.7" y="362.8">010</text>
<text x="581.4" y="361.4">G</text>
<text x="531.4" y="405.4">DATA:</text>
<text x="541.4" y="405.3">2017/06/29</text>
<text x="556.3" y="405.3">SCALA:</text>
<text x="572.3" y="405.3">1:1</text>
<text x="17.6" y="410.2" transform="rotate(-90 17.6 410.2)">DIRECTORY: C:\USERS\RICCA\ONEDRIVE\DOCUMENTI\GITHUB\MO-D_2_STUDIO\DWG\RENBERGET 203.394.20.DWG | PLOTTED ON: 16/07/2017 12:33:52 | BY USER: RICCARDO FALLANI</text>
<text x="20.2" y="411.4">H</text>
<text x="46.8" y="413.3">1</text>
<text x="103.3" y="413.3">2</text>
<text x="153.3" y="413.3">3</text>
<text x="203.3" y="413.3">4</text>
<text x="253.3" y="413.3">5</text>
<text x="303.3" y="413.3">6</text>
<text x="353.3" y="413.3">7</text>
<text x="403.3" y="413.3">8</text>
<text x="453.3" y="413.3">9</text>
<text x="502.6" y="413.3">10</text>
<text x="529.5" y="412.5">0</text>
<text x="531.3" y="408.3">REV:</text>
<text x="539.5" y="412.5">1cm</text>
<text x="541.4" y="408.3">A</text>
<text x="554.5" y="412.5">2.5cm</text>
<text x="556.3" y="408.3">FORMATO:</text>
<text x="572.8" y="408.3">A2</text>
<text x="573.7" y="412.5">5cm</text>
</g>
<g font-size="2.1">
<text x="138.4" y="77.9">25.00</text>
<text x="205.4" y="83.9">2.5</text>
<text x="119.7" y="92.8">21.00</text>
<text x="209.8" y="94.3">9.00</text>
<text x="156.8" y="96.3">14.00</text>
<text x="223.7" y="98.8">80.00</text>
<text x="139.3" y="108.4">22.00</text>
<text x="120.5" y="218.5">37.00</text>
<text x="221.6" y="218.2">38.00</text>
<text x="154.2" y="244.7">49.00</text>
<text x="239.1" y="244.5">3.80</text>
</g>
</svg>
